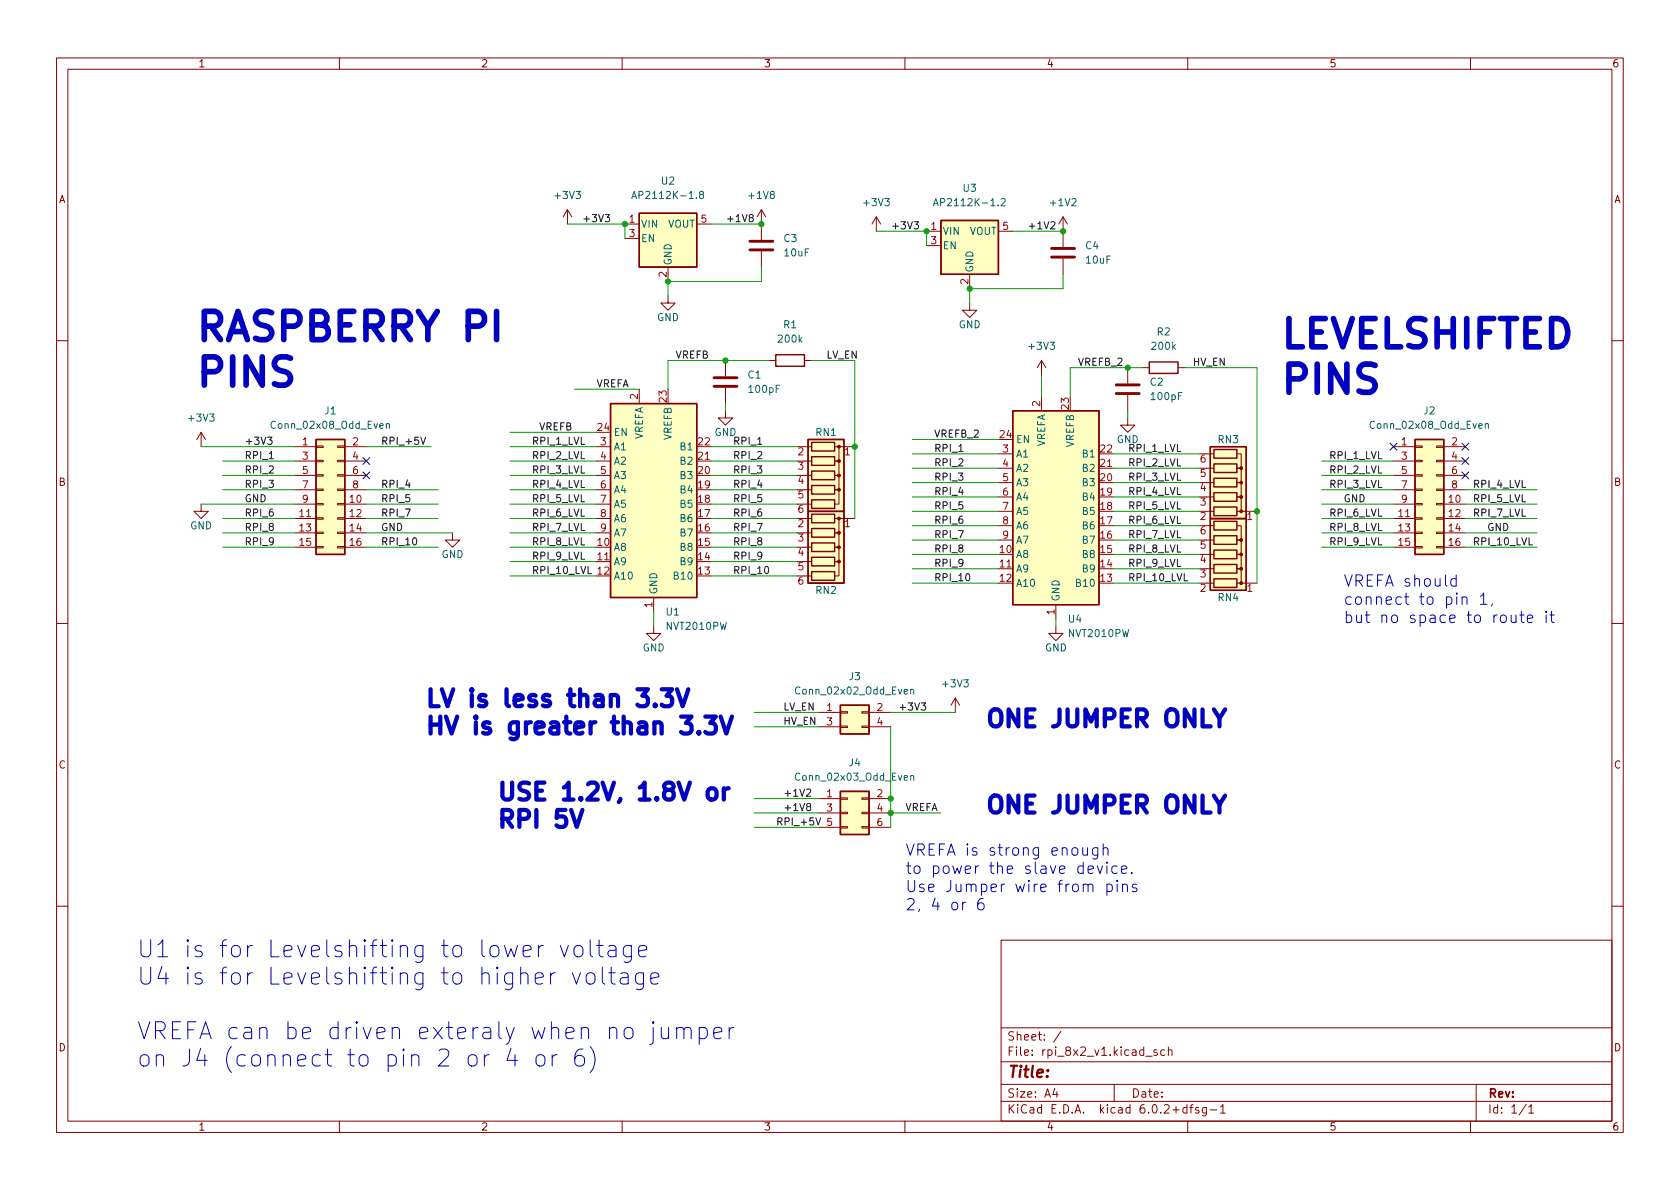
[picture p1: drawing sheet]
<svg xmlns="http://www.w3.org/2000/svg" width="297mm" height="210mm" viewBox="0 0 297 210" stroke-linecap="round" stroke-linejoin="round" font-family="sans-serif">
<g fill="none" stroke="#840000" stroke-width=".18">
<path d="M10 10.2h277v190.1h-277zM12 12.2h273v186.1h-273zM60 10.2v2M110 10.2v2M160 10.2v2M210 10.2v2M260 10.2v2M100.3 37.1l-.7 1.2M100.3 37.1v2.5M100.3 37.1l.8 1.2M110.5 39.6h2.5M123.2 39.6h2.5"/>
<path d="M134.6 37.1v5.3M134.6 37.1l-.7 1.2M134.6 37.1l.8 1.2M154.9 38.3l-.7 1.3M154.9 38.3v2.6M154.9 38.3l.8 1.3M188 38.3v5.4M188 38.3l-.8 1.3M188 38.3l.7 1.3M110.5 42.2h2.5M118.1 52.3v1.3h1.3l-1.3 1.3-1.3-1.3h1.3M118.1 47.2v2.6"/>
<path d="M134.6 44.4v2.8M163.8 40.9h2.6M163.8 43.4h2.6M171.4 53.6v1.3h1.3l-1.3 1.2-1.2-1.2h1.2M171.4 48.5v2.5M176.5 40.9h2.6M188 45.7v2.8M10 60.2h2M35.6 76.4l-.8 1.3M35.6 76.4v2.6M35.6 76.4l.7 1.3M52.1 79h3.8"/>
<path d="M55.9 78.9h1.2v.2h-1.2zM59.7 78.9h1.3v.2h-1.3zM61 79h3.8M105.4 79h2.5M113 68.8v2.6M128.3 72.6v1.3h1.2l-1.2 1.3-1.3-1.3h1.3M128.3 63.7v2.8M128.3 68.6v2.8M135.9 63.7h1.3M142.2 63.7h1.3M142.2 79h1.3M147.6 79h.7v2.5h-.7h.7v2.6h-.7h.7v2.5h-.7h.7v2.5h-.7"/>
<path d="M148.6 79h2.5M184.1 63.7l-.7 1.3M184.1 63.7v2.6M184.1 70.1v2.5M184.1 63.7l.8 1.3M199.4 73.9v1.3h1.3l-1.3 1.2-1.3-1.2h1.3M199.4 65v2.8M199.4 69.8v2.8M201.9 65h1.3M208.3 65h1.2M246.4 79h3.8M250.2 78.9h1.3v.2h-1.3z"/>
<path d="M254 78.9h1.3v.2h-1.3zM255.3 79h3.8M285 60.2h2M35.6 89.1v1.3h1.2l-1.2 1.3-1.3-1.3h1.3M52.1 91.7h3.8M52.1 94.2h3.8M52.1 96.8h3.8M52.1 89.1h3.8M52.1 81.5h3.8M52.1 84.1h3.8M52.1 86.6h3.8M55.9 96.6h1.2v.3h-1.2z"/>
<path d="M55.9 94.1h1.2v.3h-1.2zM55.9 91.6h1.2v.2h-1.2zM55.9 89h1.2v.3h-1.2zM55.9 86.5h1.2v.2h-1.2zM55.9 83.9h1.2v.3h-1.2zM55.9 81.4h1.2v.3h-1.2zM59.7 96.6h1.3v.3h-1.3zM59.7 94.1h1.3v.3h-1.3zM59.7 91.6h1.3v.2h-1.3zM59.7 89h1.3v.3h-1.3zM59.7 86.5h1.3v.2h-1.3zM59.7 83.9h1.3v.3h-1.3z"/>
<path d="M59.7 81.4h1.3v.3h-1.3zM61 91.7h3.8M61 94.2h3.8M61 96.8h3.8M61 89.1h3.8M61 81.5h3.8M61 84.1h3.8M61 86.6h3.8M80 94.2v1.3h1.3l-1.3 1.3-1.3-1.3h1.3M105.4 91.7h2.5M105.4 94.2h2.5M105.4 99.3h2.5"/>
<path d="M105.4 89.1h2.5M105.4 81.5h2.5M105.4 84.1h2.5M105.4 86.6h2.5M123.2 81.5h2.5M142.2 91.7h1.3M142.2 94.2h1.3M142.2 96.8h1.3M142.2 99.3h1.3M142.2 89.1h1.3M142.2 81.5h1.3M142.2 84.1h1.3"/>
<path d="M142.2 86.6h1.3M147.6 91.7h.7v2.5h-.7h.7v2.6h-.7h.7v2.5h-.7h.7v2.5h-.7M148.6 91.7h2.5M176.5 95.5h2.6M176.5 93h2.6M176.5 90.4h2.6M176.5 87.9h2.6M176.5 85.3h2.6M176.5 82.8h2.6M176.5 80.3h2.6M194.3 82.8h2.5M213.4 98h1.2"/>
<path d="M213.4 95.5h1.2M213.4 93h1.2M213.4 90.4h1.2M213.4 87.9h1.2M213.4 85.3h1.2M213.4 82.8h1.2M213.4 80.3h1.2M218.7 93h.8v2.5h-.8h.8v2.5h-.8h.8v2.6h-.8h.8v2.5h-.8M218.7 80.3h.8v2.5h-.8h.8v2.5h-.8h.8v2.6h-.8h.8v2.5h-.8M219.7 90.4h2.5M246.4 91.7h3.8M246.4 94.2h3.8"/>
<path d="M246.4 96.8h3.8M246.4 89.1h3.8M246.4 81.5h3.8M246.4 84.1h3.8M246.4 86.6h3.8M250.2 96.6h1.3v.3h-1.3zM250.2 94.1h1.3v.3h-1.3zM250.2 91.6h1.3v.2h-1.3zM250.2 89h1.3v.3h-1.3zM250.2 86.5h1.3v.2h-1.3zM250.2 83.9h1.3v.3h-1.3zM250.2 81.4h1.3v.3h-1.3z"/>
<path d="M254 96.6h1.3v.3h-1.3zM254 94.1h1.3v.3h-1.3zM254 91.6h1.3v.2h-1.3zM254 89h1.3v.3h-1.3zM254 86.5h1.3v.2h-1.3zM254 83.9h1.3v.3h-1.3zM254 81.4h1.3v.3h-1.3zM255.3 91.7h3.8M255.3 94.2h3.8M255.3 96.8h3.8M255.3 89.1h3.8M255.3 81.5h3.8"/>
<path d="M255.3 84.1h3.8M255.3 86.6h3.8M10 110.2h2M115.6 110.7v1.3h1.2l-1.2 1.3-1.3-1.3h1.3M115.6 105.7v2.5M142.2 101.8h1.3M176.5 100.6h2.6M186.7 110.7v1.3h1.3l-1.3 1.3-1.3-1.3h1.3M186.7 106.9v2.6M213.4 103.1h1.2M213.4 100.6h1.2M219.7 103.1h2.5"/>
<path d="M285 110.2h2M144.8 126h3.8M144.8 128.5h3.8M148.6 128.4h1.3v.2h-1.3zM148.6 125.9h1.3v.2h-1.3zM152.4 128.4h1.3v.2h-1.3zM152.4 125.9h1.3v.2h-1.3zM153.7 126h3.8M153.7 128.5h3.8M168.9 123.4l-.8 1.3M168.9 123.4v2.6M168.9 123.4l.8 1.3"/>
<path d="M144.8 141.2h3.8M144.8 143.8h3.8M144.8 146.3h3.8M148.6 146.2h1.3v.2h-1.3zM148.6 143.6h1.3v.3h-1.3zM148.6 141.1h1.3v.2h-1.3zM152.4 146.2h1.3v.2h-1.3zM152.4 143.6h1.3v.3h-1.3zM152.4 141.1h1.3v.2h-1.3zM153.7 141.2h3.8M153.7 143.8h3.8M153.7 146.3h3.8"/>
<path d="M10 160.2h2M177 166.3h108v32h-108zM285 160.2h2M60 198.3v2M110 198.3v2M160 198.3v2M177 194.8h108M177 191.8h108M177 187.8h108M177 181.8h108M186.5 192.5l-.4 1h1M186.9 193v1"/>
<path d="M187.6 182.4l-1.3 1.9M197 191.8v3M202.6 186.8h1.1M204.6 185.7l-.4-.1-.2 .2 .1 .3 .5 .1v.4h-.6M205.9 185.7l-.4-.1-.3 .3v.4l.2 .3h.5M206.6 185.8l.2-.2 .3 .1 .1 .9M206.6 185.1v1.5M209.9 195.9l-.5-.1-.3 .3v.4l.2 .3h.6M209.9 195.3v1.5M210 198.3v2M210.4 195.8h.5M210.9 195.3l-.3 .2v1.3"/>
<path d="M211.9 195.9l-.3-.1-.2 .2v.3l.5 .1v.4h-.5M213.3 195.8v1.2l-.3 .3h-.4M213.3 195.9l-.4-.1-.3 .3v.4l.1 .3h.6M214 196.3h1.1M215.8 195.8l.4-.5v1.5M215.8 196.8h.8M260 198.3v2M261 191.8v6.5M269.9 195.3l-1.3 1.9M270.3 195.8l.4-.5v1.5M270.3 196.8h.9"/>
</g>
<g fill="#ffffc2" stroke="#ffffc2" stroke-width=".18">
<path d="M142.9 90.4h6.3v12.7h-6.3z"/>
<path d="M113 37.7h10.2v9.5h-10.2z"/>
<path d="M250.2 77.7h5.1v20.3h-5.1z"/>
<path d="M142.9 77.7h6.3v12.7h-6.3z"/>
<path d="M166.4 39h10.1v9.5h-10.1z"/>
<path d="M148.6 124.7h5.1v5.1h-5.1z"/>
<path d="M148.6 139.9h5.1v7.7h-5.1z"/>
<path d="M107.9 71.4h15.3v34.3h-15.3z"/>
<path d="M214 91.7h6.3v12.7h-6.3z"/>
<path d="M55.9 77.7h5.1v20.3h-5.1z"/>
<path d="M214 79h6.3v12.7h-6.3z"/>
<path d="M179.1 72.6h15.2v34.3h-15.2z"/>
</g>
<g fill="none" stroke="#840000" stroke-width=".25">
<path d="M113 37.7h10.2v9.5h-10.2zM166.4 39h10.1v9.5h-10.1zM55.9 77.7h5.1v20.3h-5.1zM107.9 71.4h15.3v34.3h-15.3zM137.2 62.7h5v2.1h-5zM142.9 77.7h6.3v12.7h-6.3zM143.5 78.2h4.1v1.6h-4.1zM179.1 72.6h15.2v34.3h-15.2zM203.2 64h5.1v2h-5.1zM214 79h6.3v12.7h-6.3zM214.6 79.5h4.1v1.5h-4.1zM250.2 77.7h5.1v20.3h-5.1z"/>
<path d="M142.9 90.4h6.3v12.7h-6.3zM143.5 90.9h4.1v1.6h-4.1zM143.5 93.5h4.1v1.5h-4.1zM143.5 96h4.1v1.5h-4.1zM143.5 98.5h4.1v1.6h-4.1zM143.5 80.8h4.1v1.5h-4.1zM143.5 83.3h4.1v1.5h-4.1zM143.5 85.8h4.1v1.6h-4.1zM143.5 88.4h4.1v1.5h-4.1zM214 91.7h6.3v12.7h-6.3zM214.6 99.8h4.1v1.5h-4.1zM214.6 97.3h4.1v1.5h-4.1z"/>
<path d="M214.6 94.7h4.1v1.6h-4.1zM214.6 92.2h4.1v1.5h-4.1zM214.6 89.7h4.1v1.5h-4.1zM214.6 87.1h4.1v1.5h-4.1zM214.6 84.6h4.1v1.5h-4.1zM214.6 82h4.1v1.6h-4.1zM143.5 101.1h4.1v1.5h-4.1zM214.6 102.4h4.1v1.5h-4.1zM148.6 124.7h5.1v5.1h-5.1zM148.6 139.9h5.1v7.7h-5.1z"/>
</g>
<g fill="#840000" stroke="#840000" stroke-width=".18">
<circle cx="148.3" cy="91.7" r=".25"/>
<circle cx="148.3" cy="94.2" r=".25"/>
<circle cx="148.3" cy="96.8" r=".25"/>
<circle cx="148.3" cy="99.3" r=".25"/>
<circle cx="148.3" cy="79" r=".25"/>
<circle cx="148.3" cy="81.5" r=".25"/>
<circle cx="148.3" cy="84.1" r=".25"/>
<circle cx="148.3" cy="86.6" r=".25"/>
<circle cx="219.5" cy="103.1" r=".25"/>
<circle cx="219.5" cy="100.6" r=".25"/>
<circle cx="219.5" cy="98" r=".25"/>
<circle cx="219.5" cy="95.5" r=".25"/>
<circle cx="219.5" cy="90.4" r=".25"/>
<circle cx="219.5" cy="87.9" r=".25"/>
<circle cx="219.5" cy="85.3" r=".25"/>
<circle cx="219.5" cy="82.8" r=".25"/>
</g>
<g fill="none" stroke="#006464" stroke-width=".18">
<path d="M111.7 35.1l.4-1.3 .4 1.3M111.8 34.7h.6M123.9 34.4l-.2-.3v-.1l.2-.2 .4 .1 .1 .2-.1 .2-.5 .1-.1 .2v.4l.2 .1h.3l.2-.2-.1-.4-.1-.1M165 36.4l.5-1.3 .4 1.3M165.2 36h.6M177 35.2l.5-.1 .2 .4-.7 .9h.7M68.3 75l.2-.1 .3 .1 .1 .8M68.3 74.9v.9M262.6 75l.2-.1 .3 .1 .1 .8M262.6 74.9v.9M161 122l.2-.1 .3 .1 .1 .7M161 137.3l.2-.2 .3 .1 .1 .8"/>
<path d="M161 121.9v.8M161 137.1v.9"/>
</g>
<path d="M132.6 44.2h4.1M132.6 42.7h4.1M185.9 45.5h4.1M185.9 43.9h4.1M126.2 68.3h4.1M126.2 66.8h4.1M197.4 69.6h4M197.4 68.1h4" fill="none" stroke="#840000" stroke-width=".51"/>
<path d="M107 37.9h.8l-.4 .5 .3 .1v.6l-.2 .1-.5-.1M132.7 38.5l-.2-.3v-.1l.2-.2 .4 .1 .1 .2-.1 .2-.5 .1-.1 .2v.4l.2 .1h.2l.3-.2v-.3l-.3-.2M161.6 39.2h.8l-.4 .5 .3 .1v.6l-.1 .1-.6-.1M185.8 39.3l.5-.1 .2 .4-.8 .9h.8M47.3 77.3h.8l-.4 .5 .3 .1v.6l-.1 .1-.6-.1M74.4 77.3l.4 1.3 .4-1.3M142.6 139.7l.5-.2 .2 .4-.7 .9h.7M162.9 124.3h.8l-.5 .5 .4 .1v.5l-.2 .2-.5-.2M142.9 142.6l-.3-.2 .1-.2 .2-.1h.3l.1 .2v.2l-.6 .2-.1 .2 .1 .3 .2 .1h.2l.2-.2v-.2l-.2-.3M144.3 144.6l.4 1.3 .4-1.3" fill="none" stroke="#0f0f0f" stroke-width=".18"/>
<g fill="none" stroke="#0000c2" stroke-width=".75">
<path d="M115.8 124.6l.2 .1-.2 .2-.1-.2 .1-.1v.3M117 121.9h1.8l-1 1.1a.81 .81 0 0 1 1 .6v.7l-.2 .4-.3 .2h-.9l-.4-.3M119.7 121.9l1 3 1-3M120.4 126.7h1.9l-1 1.2a.81 .81 0 0 1 1 .5v.7l-.3 .5-.3 .1h-.9l-.4-.3M123.6 129.4l.1 .2-.1 .1-.2-.1 .2-.2v.3M124.7 126.7h1.9l-1 1.2a.81 .81 0 0 1 1 .5v.7l-.3 .5-.3 .1h-.9l-.4-.3M125.4 139.5a.81 .81 0 0 1 1.3 .5v.8a.81 .81 0 0 1-.8 .6 .81 .81 0 0 1-.8-.6v-.8zM127.4 126.7l1 3 1-3M128 139.4v2M128.8 139.4a.77 .77 0 0 0-.8 .6M214.6 125.4l1 1.6 1-1.6M101 143.2l1 3 1-3"/>
<path d="M214.6 140.7l1 1.6 1-1.6"/>
</g>
<g fill="none" stroke="#0000c2" stroke-width=".18">
<path d="M257.5 102.4l-.6-.1-.4 .4v.6l.2 .3 .2 .1 .6-.1M257.5 101.7v2M258.5 105.7a.5 .5 0 0 1 .9 .1v1.1M261.8 105.4l.5-.5v2M261.8 106.9h1.1M263.9 106.8l-.2 .4M267.2 108.8l.1 1.2a.54 .54 0 0 0 .7-.1M268 108.8v1.3M268.7 108.8h.8M269 108.1v1.7l.1 .2 .4 .1M270 109.4l1-.2-.1-.3-.6-.1-.3 .2 .1 1 .2 .1 .6-.1M273.4 108.1l-.1 .1 .1 .1 .1-.1-.1-.1v.2"/>
<path d="M273.4 108.8v1.3M274 108.8h.8M274.3 108.1v1.7l.1 .2 .4 .1M173.8 158.9a.79 .79 0 0 0-.9 .9v.7l.1 .3 .6 .1 .3-.2 .1-.7-.2-.2-.6-.1-.3 .3M191.4 149.9l.1 1.2a.54 .54 0 0 0 .8-.1M192.3 149.9v1.3M192.4 153.8l.9-.2-.1-.4-.5-.1-.3 .3 .1 1 .2 .1 .5-.1M194 153.1l.5 1.4 .5-1.4M194.1 149.9v1.6a.54 .54 0 0 1-.9 .3M194.1 150l-.6-.1-.4 .4v.6l.2 .2 .2 .1 .6-.1M195 150.1a.5 .5 0 0 1 .9 .1v1M195 149.2v2"/>
<path d="M195.7 152.5h-.1l.1 .1 .1-.1h-.1v.1M195.7 156.4l.6-.1 .4 .4v.6l-.2 .3-.2 .1-.6-.1M195.7 153.1v1.4M195.7 156.3v2M197.5 153.2l-.5-.1-.4 .4v.6l.2 .3 .2 .1 .5-.1M197.5 155.7l-.1 .1 .1 .1 .1-.1-.1-.1v.2M197.5 156.3v1.4M198.3 153.8l.9-.2-.1-.4-.5-.1-.3 .3 .1 1 .2 .1 .5-.1M198.5 156.5a.5 .5 0 0 1 .8 .1v1.1M198.5 156.3v1.4M200.1 154.3l.1 .1-.1 .1-.1-.1 .1-.1v.2M201 156.4l-.5-.1-.3 .3 .1 .3 .7 .2v.2v.3l-.2 .1-.6-.1"/>
<path d="M96.1 167.2a.77 .77 0 0 0-.9 .6M98.2 172a.77 .77 0 0 0-.9 .6M99.1 167.2l.7 2 .7-2M101.2 172l.7 2 .7-2M101.6 167.5a.81 .81 0 0 1 .8-.3 .81 .81 0 0 1 .7 .6v.8a.81 .81 0 0 1-.8 .6 .81 .81 0 0 1-.8-.6v-.8zM103.9 172.2a.81 .81 0 0 1 1.3 .4v.8a.81 .81 0 0 1-.8 .6 .81 .81 0 0 1-.8-.6v-.8zM104.3 166.2v2.6l.2 .2 .3 .2M105.5 167.2h1.1M105.9 166.2v2.6l.2 .2 .5 .2M106.5 171v2.6l.1 .3 .3 .1M107.6 167.3l.3-.1h.6l.3 .1 .1 .3v1.6M107.6 172h1.2"/>
<path d="M108.1 171v2.6l.1 .3 .6 .1M108.9 167.9l-.3 .1h-.7a.59 .59 0 0 0-.4 .6 .59 .59 0 0 0 .4 .6h.7l.3-.2M109.8 172.2l.3-.2h.5l.3 .2 .2 .2v1.6M111.1 172.7l-.3 .2h-.7a.59 .59 0 0 0-.5 .5 .59 .59 0 0 0 .5 .6h.7l.3-.1M111.6 167.2v2.4a.81 .81 0 0 1-1.3 .4M111.6 167.3l-.3-.1h-.5l-.5 .3-.1 .3v.8l.3 .4 .3 .2h.5l.3-.2M112.9 168.2l1.4-.3-.1-.6-.3-.1h-.6l-.2 .1-.2 .3v1.2l.2 .2 .2 .2h.6l.3-.2M113.8 172v2.4a.81 .81 0 0 1-1.3 .5M113.8 172.2l-.3-.2h-.6l-.4 .3-.2 .3v.8l.3 .5 .3 .1h.6l.3-.1M115.1 173l1.4-.3-.2-.5-.2-.2h-.6l-.3 .2-.1 .2v1.2l.1 .3 .3 .1h.6l.2-.1M86.5 186.5a.77 .77 0 0 0-.9 .6M90.3 185.4l-.7 2.1h1.9"/>
<path d="M91.1 186.5v2M94.9 186.8a.81 .81 0 0 1 .8-.3 .81 .81 0 0 1 .6 .6v.8a.81 .81 0 0 1-.7 .6 .81 .81 0 0 1-.8-.6v-.8zM97.6 186.5v2M98.5 186.5a.77 .77 0 0 0-.9 .6M103.1 185.5a1.19 1.19 0 0 0-1.5 1.3v1.1l.3 .5 .3 .1h.6l.4-.3 .1-.3v-.7l-.2-.4-.3-.1h-.6l-.3 .1-.3 .4M104.3 185.1a3.4 3.4 0 0 1 0 4.6M115.5 181.7v2.6l-.2 .2-.4 .2M115.5 180.7l-.2 .1 .2 .2 .1-.2-.1-.1v.3M116.9 181.7v1.6l.2 .2a.81 .81 0 0 0 1.1-.1M118.2 181.7v2M119.6 182a.75 .75 0 0 1 1.3 .1v1.6M119.6 181.7v2"/>
<path d="M120.9 182.1l.2-.3 .2-.1 .8 .1 .1 .3v1.6M123.6 181.8l.3-.1h.6l.4 .3 .2 .3v.8l-.3 .4-.3 .2h-.6l-.3-.2M123.6 181.7v3M126.2 182.7l1.4-.3-.1-.6-.3-.1h-.6l-.3 .1-.1 .3v1.2l.1 .2 .3 .2h.6l.3-.2M128.9 181.7v2M129.8 181.7a.77 .77 0 0 0-.9 .6"/>
</g>
<g fill="none" stroke="#009600" stroke-width=".18">
<path d="M100.3 39.6h10.2v2.6M125.7 39.6h8.9M134.6 47.2v2.6h-16.5v2.5M154.9 40.9h8.9v2.5M179.1 40.9h8.9M188 48.5v2.5h-16.6v2.6M35.6 79h16.5M64.8 79h11.4M90.2 79h15.2M90.2 76.4h15.2M101.6 68.8h11.4M125.7 79h15.3"/>
<path d="M128.3 71.4v1.2M135.9 63.7h-17.8v5.1M143.5 63.7h7.6v28M161.3 77.7h15.2M184.1 66.3v3.8M199.4 72.6v1.3M201.9 65h-12.7v5.1M209.5 65h12.7v38.1M35.6 89.1h16.5M39.4 86.6h12.7M39.4 91.7h12.7M39.4 84.1h12.7"/>
<path d="M39.4 81.5h12.7M39.4 96.8h12.7M39.4 94.2h12.7M64.8 86.6h12.7M64.8 91.7h12.7M64.8 89.1h12.7M64.8 96.8h12.7M64.8 94.2h15.2M90.2 86.6h15.2M90.2 91.7h15.2M90.2 84.1h15.2M90.2 89.1h15.2"/>
<path d="M90.2 81.5h15.2M90.2 96.8h15.2M90.2 94.2h15.2M90.2 99.3h15.2M125.7 86.6h15.3M125.7 91.7h15.3M125.7 84.1h15.3M125.7 89.1h15.3M125.7 81.5h15.3M125.7 96.8h15.3M125.7 94.2h15.3M125.7 99.3h15.3"/>
<path d="M161.3 98h15.2M161.3 95.5h15.2M161.3 93h15.2M161.3 90.4h15.2M161.3 87.9h15.2M161.3 85.3h15.2M161.3 80.3h15.2M161.3 82.8h15.2M196.8 98h15.3M196.8 95.5h15.3M196.8 93h15.3M196.8 90.4h15.3"/>
<path d="M196.8 87.9h15.3M196.8 85.3h15.3M196.8 80.3h15.3M196.8 82.8h15.3M233.7 86.6h12.7M233.7 91.7h12.7M233.7 84.1h12.7M233.7 89.1h12.7M233.7 81.5h12.7M233.7 96.8h12.7M233.7 94.2h12.7M259.1 86.6h12.7"/>
<path d="M259.1 91.7h12.7M259.1 89.1h12.7M259.1 96.8h12.7M259.1 94.2h12.7M90.2 101.8h15.2M115.6 108.2v2.5M125.7 101.8h15.3M161.3 103.1h15.2M161.3 100.6h15.2M186.7 109.5v1.2M196.8 103.1h15.3M196.8 100.6h15.3"/>
<path d="M133.3 128.5h11.5M133.3 126h11.5M157.5 128.5v17.8M157.5 126h11.4M133.3 143.8h11.5M133.3 146.3h11.5M133.3 141.2h11.5M157.5 143.8h8.9"/>
</g>
<path d="M245.8 78.4l1.2 1.2M247 78.4l-1.2 1.2M258.5 78.4l1.2 1.2M259.7 78.4l-1.2 1.2M64.2 80.9l1.2 1.2M64.2 83.5l1.2 1.2M65.4 80.9l-1.2 1.2M65.4 83.5l-1.2 1.2M258.5 83.5l1.2 1.2M258.5 80.9l1.2 1.2M259.7 83.5l-1.2 1.2M259.7 80.9l-1.2 1.2" fill="none" stroke="#000084" stroke-width=".18"/>
<g fill="#009600" stroke="#009600" stroke-width=".18">
<circle cx="157.5" cy="143.8" r=".46"/>
<circle cx="171.4" cy="51" r=".46"/>
<circle cx="188" cy="40.9" r=".46"/>
<circle cx="163.8" cy="40.9" r=".46"/>
<circle cx="199.4" cy="65" r=".46"/>
<circle cx="222.2" cy="90.4" r=".46"/>
<circle cx="134.6" cy="39.6" r=".46"/>
<circle cx="118.1" cy="49.8" r=".46"/>
<circle cx="151.1" cy="79" r=".46"/>
<circle cx="110.5" cy="39.6" r=".46"/>
<circle cx="128.3" cy="63.7" r=".46"/>
<circle cx="157.5" cy="141.2" r=".46"/>
</g>
<g font-size="7" fill="#0000c2">
<text x="34.3" y="60.3">RASPBERRY PI</text>
<text x="226.1" y="61.6">LEVELSHIFTED</text>
<text x="34.3" y="68.3">PINS</text>
<text x="226.1" y="69.6">PINS</text>
</g>
<g font-size="4.2" fill="#0000c2">
<text x="74.9" y="125">LV is less than 3.3V</text>
<text x="74.9" y="129.9">HV is greater than 3.3V</text>
<text x="174" y="128.6">ONE JUMPER ONLY</text>
<text x="87.6" y="141.5">USE 1.2V, 1.8V or</text>
<text x="174" y="143.8">ONE JUMPER ONLY</text>
<text x="87.6" y="146.4">RPI 5V</text>
<text x="24.1" y="169.3">U1 is for Levelshifting to lower voltage</text>
<text x="24.1" y="174.2">U4 is for Levelshifting to higher voltage</text>
<text x="24.1" y="183.8">VREFA can be driven exteraly when no jumper</text>
<text x="24.1" y="188.7">on J4 (connect to pin 2 or 4 or 6)</text>
</g>
<g font-size="2.8" fill="#0000c2">
<text x="237.5" y="103.7">VREFA should</text>
<text x="237.5" y="107">connect to pin 1,</text>
<text x="237.5" y="110.2">but no space to route it</text>
<text x="160" y="151.3">VREFA is strong enough</text>
<text x="160" y="154.5">to power the slave device.</text>
<text x="160" y="157.8">Use Jumper wire from pins</text>
<text x="160" y="161">2, 4 or 6</text>
</g>
<text font-size="2.8" fill="#840000" x="178" y="190.6">Title:</text>
<g font-size="2.1" fill="#840000">
<text x="178" y="184">Sheet: /</text>
<text x="178" y="186.7">File: rpi_8x2_v1.kicad_sch</text>
<text x="178" y="196.9">KiCad E.D.A. kicad 6.0.2+dfsg-1</text>
<text x="178" y="194.1">Size: A4</text>
<text x="200" y="194.1">Date:</text>
<text x="263" y="194.1">Rev:</text>
<text x="263" y="196.9">Id: 1/1</text>
</g>
<g font-size="1.8" fill="#840000">
<text x="35" y="11.9">1</text>
<text x="85" y="11.9">2</text>
<text x="135" y="11.9">3</text>
<text x="185" y="11.9">4</text>
<text x="235" y="11.9">5</text>
<text x="285" y="11.9">6</text>
<text x="10.3" y="35.9">A</text>
<text x="285.3" y="35.9">A</text>
<text x="10.3" y="85.9">B</text>
<text x="285.3" y="85.9">B</text>
<text x="10.3" y="135.9">C</text>
<text x="285.3" y="135.9">C</text>
<text x="10.3" y="185.9">D</text>
<text x="285.3" y="185.9">D</text>
<text x="35" y="199.9">1</text>
<text x="85" y="199.9">2</text>
<text x="135" y="199.9">3</text>
<text x="185" y="199.9">4</text>
<text x="235" y="199.9">5</text>
<text x="285" y="199.9">6</text>
</g>
<g font-size="1.8" fill="#006464">
<text x="98.2" y="35.2">+3V3</text>
<text x="112.8" y="35.2">AP2112K-1.8</text>
<text x="117" y="32.6">U2</text>
<text x="132.5" y="35.2">+1V8</text>
<text x="170.3" y="33.9">U3</text>
<text x="113.3" y="40.3">VIN</text>
<text x="118" y="40.3">VOUT</text>
<text x="152.9" y="36.4">+3V3</text>
<text x="166.1" y="36.4">AP2112K-1.2</text>
<text x="166.6" y="41.5">VIN</text>
<text x="171.4" y="41.5">VOUT</text>
<text x="185.9" y="36.4">+1V2</text>
<text x="113.3" y="42.8">EN</text>
<text x="118.7" y="47" transform="rotate(-90 118.7 47)">GND</text>
<text x="138.6" y="42.8">C3</text>
<text x="138.8" y="45.3">10uF</text>
<text x="166.6" y="44.1">EN</text>
<text x="192" y="44.1">C4</text>
<text x="192.1" y="46.6">10uF</text>
<text x="172.1" y="48.3" transform="rotate(-90 172.1 48.3)">GND</text>
<text x="116.1" y="56.8">GND</text>
<text x="138.6" y="58">R1</text>
<text x="169.5" y="58">GND</text>
<text x="204.6" y="59.3">R2</text>
<text x="137.7" y="60.6">200k</text>
<text x="182.1" y="61.8">+3V3</text>
<text x="203.8" y="61.8">200k</text>
<text x="132.3" y="66.9">C1</text>
<text x="132.5" y="69.5">100pF</text>
<text x="203.4" y="68.2">C2</text>
<text x="203.7" y="70.7">100pF</text>
<text x="33.5" y="74.5">+3V3</text>
<text x="48.3" y="75.8">Conn_02x08_Odd_Even</text>
<text x="57.4" y="73.3">J1</text>
<text x="108.5" y="77.1">EN</text>
<text x="113.7" y="77.9" transform="rotate(-90 113.7 77.9)">VREFA</text>
<text x="118.7" y="77.9" transform="rotate(-90 118.7 77.9)">VREFB</text>
<text x="126.3" y="77.1">GND</text>
<text x="144.3" y="77.1">RN1</text>
<text x="242.7" y="75.8">Conn_02x08_Odd_Even</text>
<text x="251.7" y="73.3">J2</text>
<text x="108.5" y="79.6">A1</text>
<text x="108.5" y="82.2">A2</text>
<text x="120.4" y="82.2">B2</text>
<text x="120.4" y="79.6">B1</text>
<text x="179.6" y="78.4">EN</text>
<text x="179.6" y="80.9">A1</text>
<text x="179.6" y="83.4">A2</text>
<text x="184.8" y="79.1" transform="rotate(-90 184.8 79.1)">VREFA</text>
<text x="189.9" y="79.1" transform="rotate(-90 189.9 79.1)">VREFB</text>
<text x="191.5" y="83.4">B2</text>
<text x="191.5" y="80.9">B1</text>
<text x="197.4" y="78.4">GND</text>
<text x="215.4" y="78.4">RN3</text>
<text x="108.5" y="84.7">A3</text>
<text x="108.5" y="87.2">A4</text>
<text x="108.5" y="89.8">A5</text>
<text x="120.4" y="89.8">B5</text>
<text x="120.4" y="87.2">B4</text>
<text x="120.4" y="84.7">B3</text>
<text x="179.6" y="86">A3</text>
<text x="179.6" y="88.5">A4</text>
<text x="191.5" y="88.5">B4</text>
<text x="191.5" y="86">B3</text>
<text x="33.6" y="93.6">GND</text>
<text x="108.5" y="92.3">A6</text>
<text x="108.5" y="94.9">A7</text>
<text x="120.4" y="94.9">B7</text>
<text x="120.4" y="92.3">B6</text>
<text x="179.6" y="91.1">A5</text>
<text x="179.6" y="93.6">A6</text>
<text x="191.5" y="93.6">B6</text>
<text x="191.5" y="91.1">B5</text>
<text x="78" y="98.7">GND</text>
<text x="108.5" y="97.4">A8</text>
<text x="108.5" y="99.9">A9</text>
<text x="120.4" y="99.9">B9</text>
<text x="120.4" y="97.4">B8</text>
<text x="179.6" y="98.7">A8</text>
<text x="179.6" y="101.2">A9</text>
<text x="179.6" y="96.1">A7</text>
<text x="191.5" y="101.2">B9</text>
<text x="191.5" y="98.7">B8</text>
<text x="191.5" y="96.1">B7</text>
<text x="108.5" y="102.5">A10</text>
<text x="116.2" y="105.2" transform="rotate(-90 116.2 105.2)">GND</text>
<text x="119.4" y="102.5">B10</text>
<text x="144.3" y="105">RN2</text>
<text x="179.6" y="103.8">A10</text>
<text x="187.3" y="106.4" transform="rotate(-90 187.3 106.4)">GND</text>
<text x="190.6" y="103.8">B10</text>
<text x="215.4" y="106.3">RN4</text>
<text x="117.8" y="108.8">U1</text>
<text x="118" y="111.4">NVT2010PW</text>
<text x="188.9" y="110.1">U4</text>
<text x="189.1" y="112.6">NVT2010PW</text>
<text x="113.6" y="115.2">GND</text>
<text x="184.7" y="115.2">GND</text>
<text x="141.1" y="122.8">Conn_02x02_Odd_Even</text>
<text x="150.1" y="120.3">J3</text>
<text x="166.8" y="121.5">+3V3</text>
<text x="150.1" y="135.5">J4</text>
<text x="141.1" y="138">Conn_02x03_Odd_Even</text>
</g>
<g font-size="1.8" fill="#0f0f0f">
<text x="102.9" y="39.3">+3V3</text>
<text x="128.3" y="39.3">+1V8</text>
<text x="157.5" y="40.5">+3V3</text>
<text x="181.6" y="40.5">+1V2</text>
<text x="119.4" y="63.4">VREFB</text>
<text x="146" y="63.4">LV_EN</text>
<text x="190.5" y="64.7">VREFB_2</text>
<text x="210.8" y="64.7">HV_EN</text>
<text x="105.4" y="68.5">VREFA</text>
<text x="95.2" y="76.1">VREFB</text>
<text x="165.1" y="77.4">VREFB_2</text>
<text x="43.2" y="83.7">RPI_2</text>
<text x="43.2" y="78.6">+3V3</text>
<text x="43.2" y="81.2">RPI_1</text>
<text x="67.3" y="78.6">RPI_+5V</text>
<text x="94" y="78.6">RPI_1_LVL</text>
<text x="94" y="81.2">RPI_2_LVL</text>
<text x="94" y="83.7">RPI_3_LVL</text>
<text x="129.5" y="78.6">RPI_1</text>
<text x="129.5" y="83.7">RPI_3</text>
<text x="129.5" y="81.2">RPI_2</text>
<text x="165.1" y="82.4">RPI_2</text>
<text x="165.1" y="79.9">RPI_1</text>
<text x="199.4" y="79.9">RPI_1_LVL</text>
<text x="199.4" y="82.4">RPI_2_LVL</text>
<text x="234.9" y="81.2">RPI_1_LVL</text>
<text x="234.9" y="83.7">RPI_2_LVL</text>
<text x="43.2" y="86.3">RPI_3</text>
<text x="43.2" y="88.8">GND</text>
<text x="67.3" y="88.8">RPI_5</text>
<text x="67.3" y="86.3">RPI_4</text>
<text x="94" y="88.8">RPI_5_LVL</text>
<text x="94" y="86.3">RPI_4_LVL</text>
<text x="129.5" y="88.8">RPI_5</text>
<text x="129.5" y="86.3">RPI_4</text>
<text x="165.1" y="85">RPI_3</text>
<text x="165.1" y="87.5">RPI_4</text>
<text x="199.4" y="87.5">RPI_4_LVL</text>
<text x="199.4" y="85">RPI_3_LVL</text>
<text x="234.9" y="86.3">RPI_3_LVL</text>
<text x="237.5" y="88.8">GND</text>
<text x="260.3" y="86.3">RPI_4_LVL</text>
<text x="260.3" y="88.8">RPI_5_LVL</text>
<text x="43.2" y="93.9">RPI_8</text>
<text x="43.2" y="91.3">RPI_6</text>
<text x="67.3" y="91.3">RPI_7</text>
<text x="67.3" y="93.9">GND</text>
<text x="94" y="91.3">RPI_6_LVL</text>
<text x="94" y="93.9">RPI_7_LVL</text>
<text x="129.5" y="93.9">RPI_7</text>
<text x="129.5" y="91.3">RPI_6</text>
<text x="165.1" y="95.1">RPI_7</text>
<text x="165.1" y="90.1">RPI_5</text>
<text x="165.1" y="92.6">RPI_6</text>
<text x="199.4" y="90.1">RPI_5_LVL</text>
<text x="199.4" y="92.6">RPI_6_LVL</text>
<text x="199.4" y="95.1">RPI_7_LVL</text>
<text x="234.9" y="93.9">RPI_8_LVL</text>
<text x="234.9" y="91.3">RPI_6_LVL</text>
<text x="260.3" y="91.3">RPI_7_LVL</text>
<text x="262.9" y="93.9">GND</text>
<text x="43.2" y="96.4">RPI_9</text>
<text x="67.3" y="96.4">RPI_10</text>
<text x="94" y="99">RPI_9_LVL</text>
<text x="94" y="96.4">RPI_8_LVL</text>
<text x="94" y="101.5">RPI_10_LVL</text>
<text x="129.5" y="96.4">RPI_8</text>
<text x="129.5" y="101.5">RPI_10</text>
<text x="129.5" y="99">RPI_9</text>
<text x="165.1" y="100.2">RPI_9</text>
<text x="165.1" y="97.7">RPI_8</text>
<text x="199.4" y="97.7">RPI_8_LVL</text>
<text x="199.4" y="100.2">RPI_9_LVL</text>
<text x="234.9" y="96.4">RPI_9_LVL</text>
<text x="260.3" y="96.4">RPI_10_LVL</text>
<text x="165.1" y="102.8">RPI_10</text>
<text x="199.4" y="102.8">RPI_10_LVL</text>
<text x="138.4" y="125.6">LV_EN</text>
<text x="158.7" y="125.6">+3V3</text>
<text x="138.4" y="128.2">HV_EN</text>
<text x="138.4" y="140.9">+1V2</text>
<text x="138.4" y="143.4">+1V8</text>
<text x="160" y="143.4">VREFA</text>
<text x="137.2" y="145.9">RPI_+5V</text>
</g>
<g font-size="1.8" fill="#a90000">
<text x="111.3" y="39.4">1</text>
<text x="111.3" y="41.9">3</text>
<text x="124" y="39.4">5</text>
<text x="164.6" y="40.6">1</text>
<text x="177.3" y="40.6">5</text>
<text x="164.6" y="43.2">3</text>
<text x="117.9" y="49" transform="rotate(-90 117.9 49)">2</text>
<text x="171.2" y="50.3" transform="rotate(-90 171.2 50.3)">2</text>
<text x="112.8" y="70.6" transform="rotate(-90 112.8 70.6)">2</text>
<text x="117.9" y="71.1" transform="rotate(-90 117.9 71.1)">23</text>
<text x="183.9" y="71.9" transform="rotate(-90 183.9 71.9)">2</text>
<text x="105.7" y="76.2">24</text>
<text x="176.8" y="77.5">24</text>
<text x="189" y="72.4" transform="rotate(-90 189 72.4)">23</text>
<text x="53.5" y="78.7">1</text>
<text x="53.5" y="81.3">3</text>
<text x="53.5" y="83.8">5</text>
<text x="62.4" y="78.7">2</text>
<text x="62.4" y="81.3">4</text>
<text x="62.4" y="83.8">6</text>
<text x="106.2" y="78.7">3</text>
<text x="106.2" y="81.3">4</text>
<text x="106.2" y="83.8">5</text>
<text x="123.5" y="83.8">20</text>
<text x="123.5" y="81.3">21</text>
<text x="123.5" y="78.7">22</text>
<text x="141.1" y="80.5">2</text>
<text x="141.1" y="83.1">3</text>
<text x="149.4" y="80.5">1</text>
<text x="177.3" y="80">3</text>
<text x="177.3" y="82.5">4</text>
<text x="194.6" y="82.5">21</text>
<text x="194.6" y="80">22</text>
<text x="212.2" y="81.8">6</text>
<text x="247.8" y="78.7">1</text>
<text x="247.8" y="81.3">3</text>
<text x="247.8" y="83.8">5</text>
<text x="256.7" y="78.7">2</text>
<text x="256.7" y="81.3">4</text>
<text x="256.7" y="83.8">6</text>
<text x="53.5" y="86.4">7</text>
<text x="53.5" y="88.9">9</text>
<text x="61.9" y="88.9">10</text>
<text x="62.4" y="86.4">8</text>
<text x="106.2" y="86.4">6</text>
<text x="106.2" y="88.9">7</text>
<text x="123.5" y="88.9">18</text>
<text x="123.5" y="86.4">19</text>
<text x="141.1" y="85.6">4</text>
<text x="141.1" y="88.1">5</text>
<text x="177.3" y="85.1">5</text>
<text x="177.3" y="87.6">6</text>
<text x="194.6" y="87.6">19</text>
<text x="194.6" y="85.1">20</text>
<text x="212.2" y="89.4">3</text>
<text x="212.2" y="86.9">4</text>
<text x="212.2" y="84.3">5</text>
<text x="247.8" y="86.4">7</text>
<text x="247.8" y="88.9">9</text>
<text x="256.2" y="88.9">10</text>
<text x="256.7" y="86.4">8</text>
<text x="53" y="91.4">11</text>
<text x="53" y="94">13</text>
<text x="61.9" y="91.4">12</text>
<text x="61.9" y="94">14</text>
<text x="106.2" y="91.4">8</text>
<text x="106.2" y="94">9</text>
<text x="123.5" y="94">16</text>
<text x="123.5" y="91.4">17</text>
<text x="141.1" y="93.2">2</text>
<text x="141.1" y="95.8">3</text>
<text x="141.1" y="90.7">6</text>
<text x="149.4" y="93.2">1</text>
<text x="177.3" y="90.2">7</text>
<text x="177.3" y="92.7">8</text>
<text x="177.3" y="95.2">9</text>
<text x="194.6" y="95.2">16</text>
<text x="194.6" y="92.7">17</text>
<text x="194.6" y="90.2">18</text>
<text x="212.2" y="94.5">6</text>
<text x="212.2" y="91.9">2</text>
<text x="220.5" y="91.9">1</text>
<text x="247.3" y="91.4">11</text>
<text x="247.3" y="94">13</text>
<text x="256.2" y="91.4">12</text>
<text x="256.2" y="94">14</text>
<text x="53" y="96.5">15</text>
<text x="61.9" y="96.5">16</text>
<text x="105.7" y="96.5">10</text>
<text x="105.7" y="99.1">11</text>
<text x="105.7" y="101.6">12</text>
<text x="123.5" y="101.6">13</text>
<text x="123.5" y="99.1">14</text>
<text x="123.5" y="96.5">15</text>
<text x="141.1" y="98.3">4</text>
<text x="141.1" y="100.8">5</text>
<text x="176.8" y="97.8">10</text>
<text x="176.8" y="100.3">11</text>
<text x="194.6" y="100.3">14</text>
<text x="194.6" y="97.8">15</text>
<text x="212.2" y="99.6">4</text>
<text x="212.2" y="97">5</text>
<text x="247.3" y="96.5">15</text>
<text x="256.2" y="96.5">16</text>
<text x="115.3" y="107.4" transform="rotate(-90 115.3 107.4)">1</text>
<text x="141.1" y="103.4">6</text>
<text x="176.8" y="102.9">12</text>
<text x="194.6" y="102.9">13</text>
<text x="212.2" y="104.6">2</text>
<text x="212.2" y="102.1">3</text>
<text x="220.5" y="104.6">1</text>
<text x="186.4" y="108.7" transform="rotate(-90 186.4 108.7)">1</text>
<text x="146.2" y="125.7">1</text>
<text x="155.1" y="125.7">2</text>
<text x="146.2" y="128.3">3</text>
<text x="155.1" y="128.3">4</text>
<text x="146.2" y="141">1</text>
<text x="146.2" y="143.5">3</text>
<text x="155.1" y="141">2</text>
<text x="155.1" y="143.5">4</text>
<text x="146.2" y="146">5</text>
<text x="155.1" y="146">6</text>
</g>
</svg>
